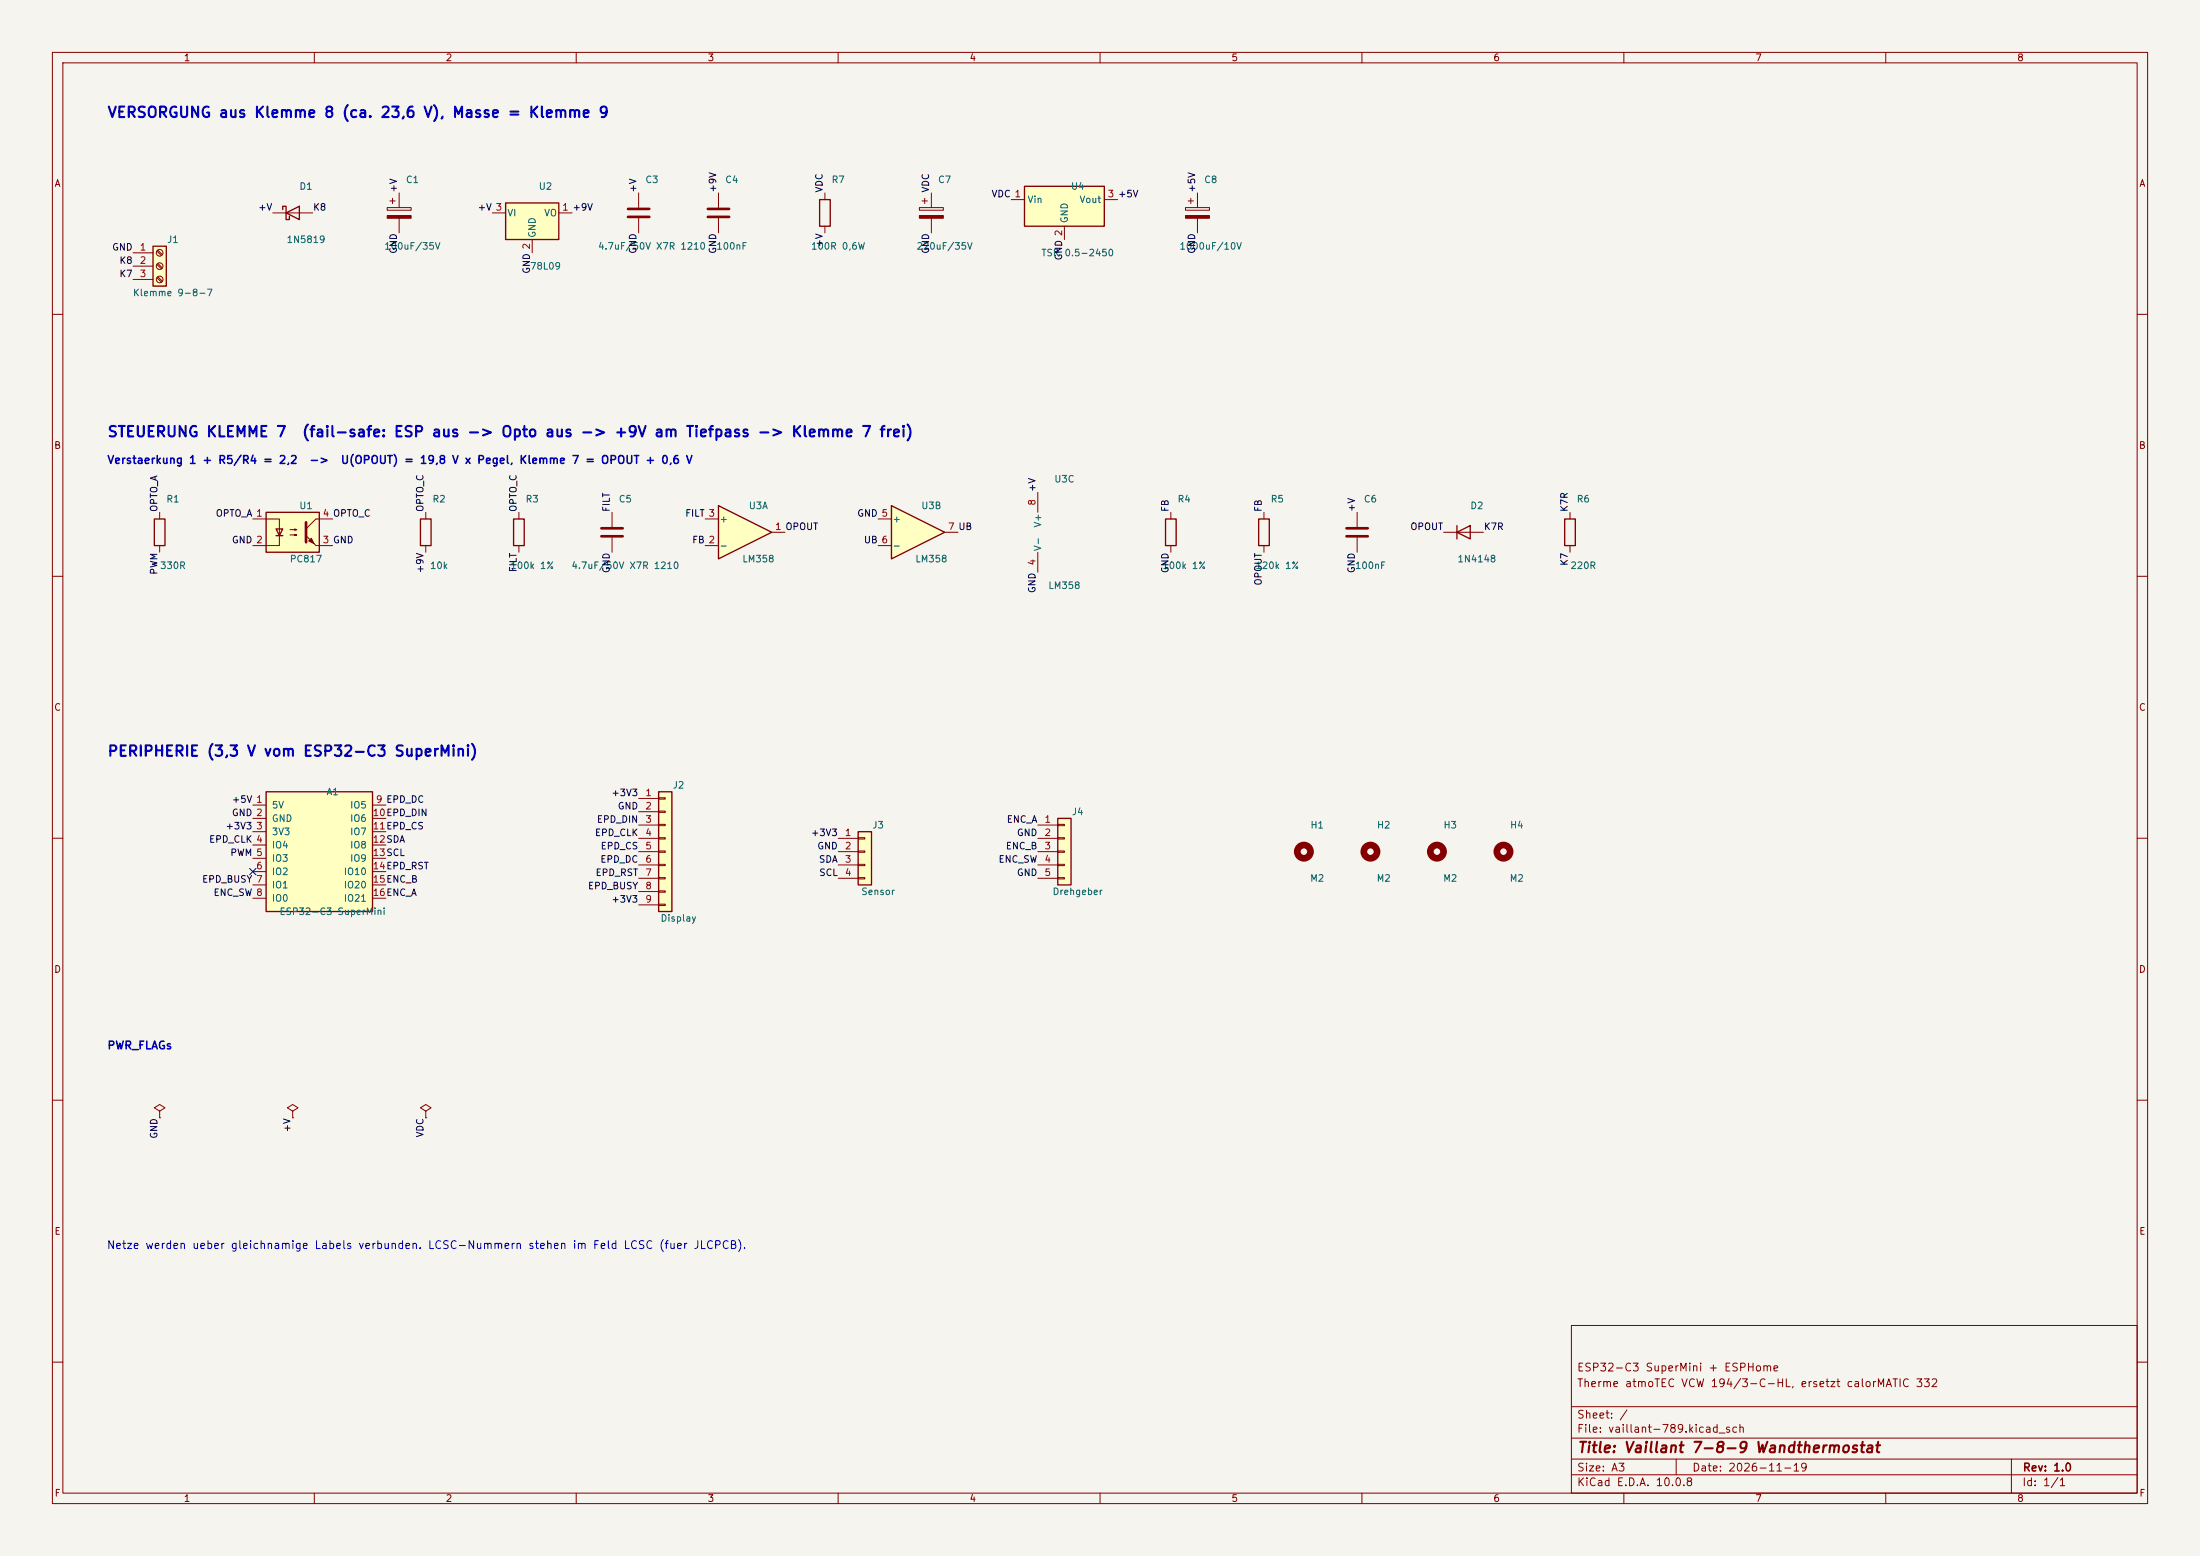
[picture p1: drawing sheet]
<svg xmlns="http://www.w3.org/2000/svg" width="420mm" height="297mm" viewBox="0 0 420 297" stroke-linecap="round" stroke-linejoin="round" font-family="sans-serif">
<path d="M0 0h420v297h-420z" fill="#f5f4ef" stroke="#f5f4ef" stroke-width=".19"/>
<g fill="none" stroke="#840000" stroke-width=".19">
<path d="M10 10h400v277h-400zM12 12h396v273h-396zM60 10v2M110 10v2M160 10v2M210 10v2M260 10v2M310 10v2M360 10v2M10 60h2M408 60h2M10 110h2"/>
<path d="M408 110h2M10 160h2M408 160h2M10 210h2M408 210h2M300 253h108v32h-108zM10 260h2M300 278.5h108M300 274.5h108M300 268.5h108M320 278.5v3M384 278.5v6.5"/>
<path d="M408 260h2M60 285v2M110 285v2M160 285v2M210 285v2M260 285v2M300 281.5h108M310 285v2M360 285v2"/>
</g>
<path d="M137.2 96.5l10.1 5.1-10.1 5.1z" fill="#ffffc2"/>
<path d="M156.5 38.1h2v5.1h-2zM137.2 96.5l10.1 5.1-10.1 5.1zM278.1 101.6l2.6-1.3v2.6zM278.1 100.3v2.6" fill="none" stroke="#840000" stroke-width=".25"/>
<path d="M157.5 36.8v1.3M157.5 43.2v1.3M134.6 99.1h2.6M198.1 94v3.8M134.6 104.1h2.6M147.3 101.6h2.6M198.1 105.4v3.8M275.6 101.6h7.6" fill="none" stroke="#840000" stroke-width=".19"/>
<path d="M170.2 96.5l10.1 5.1-10.1 5.1z" fill="#ffffc2"/>
<path d="M170.2 96.5l10.1 5.1-10.1 5.1z" fill="none" stroke="#840000" stroke-width=".25"/>
<path d="M167.6 99.1h2.6M167.6 104.1h2.6M180.3 101.6h2.6" fill="none" stroke="#840000" stroke-width=".19"/>
<path d="M29.2 47h2.5v7.6h-2.5z" fill="#ffffc2"/>
<path d="M29.2 47h2.5v7.6h-2.5zM222.5 99.1h2v5h-2z" fill="none" stroke="#840000" stroke-width=".25"/>
<g fill="none" stroke="#840000" stroke-width=".19">
<path d="M121.9 36.8v2.8M175.5 39.6h4.6v.5h-4.6zM176 38.4h1M176.5 37.8v1.1M177.8 36.8v2.8M25.4 48.3h3.8M25.4 50.8h3.8M25.4 53.3h3.8M29.9 47.9l.9 .9M29.9 50.5l.9 .8M29.9 53l.9 .8M30.1 47.8l.9 .8"/>
<path d="M30.1 50.3l.9 .8M30.1 52.8l.9 .9M121.9 41.7v2.8M177.8 41.7v2.8M223.5 97.8v1.3M223.5 104.1v1.3"/>
<circle cx="30.5" cy="50.8" r=".63"/>
<circle cx="30.5" cy="53.3" r=".63"/>
<circle cx="30.5" cy="48.3" r=".63"/>
</g>
<path d="M119.9 39.9h4.1M119.9 41.4h4.1" fill="none" stroke="#840000" stroke-width=".51"/>
<path d="M175.5 41.1h4.6v.6h-4.6z" fill="#840000" stroke="#840000" stroke-width=".19"/>
<path d="M96.5 38.7h10.2v7h-10.2z" fill="#ffffc2"/>
<path d="M96.5 38.7h10.2v7h-10.2zM54 40v-.6h.6v2.5h.6v-.6M54.6 40.6l2.5-1.2v2.5z" fill="none" stroke="#840000" stroke-width=".25"/>
<path d="M226.3 39.6h4.6v.5h-4.6zM226.8 38.4h1M227.3 37.8v1.1M228.6 36.8v2.8M52.1 40.6h7.6M94 40.6h2.5M101.6 45.7v2.6M106.7 40.6h2.5M228.6 41.7v2.8" fill="none" stroke="#840000" stroke-width=".19"/>
<path d="M226.3 41.1h4.6v.6h-4.6z" fill="#840000" stroke="#840000" stroke-width=".19"/>
<path d="M195.6 35.6h15.2v7.6h-15.2z" fill="#ffffc2"/>
<path d="M195.6 35.6h15.2v7.6h-15.2zM29.5 99.1h2v5h-2zM80.3 99.1h2v5h-2zM98 99.1h2.1v5h-2.1z" fill="none" stroke="#840000" stroke-width=".25"/>
<g fill="none" stroke="#840000" stroke-width=".19">
<path d="M73.9 39.6h4.6v.5h-4.6zM74.4 38.4h1M74.9 37.8v1.1M76.2 36.8v2.8M137.2 36.8v2.8M193 38.1h2.6M210.8 38.1h2.6M76.2 41.7v2.8M137.2 41.7v2.8M203.2 43.2v2.5M30.5 97.8v1.3M81.3 97.8v1.3"/>
<path d="M99.1 97.8v1.3M30.5 104.1v1.3M81.3 104.1v1.3M99.1 104.1v1.3"/>
</g>
<path d="M73.9 41.1h4.6v.6h-4.6z" fill="#840000" stroke="#840000" stroke-width=".19"/>
<path d="M135.1 39.9h4.1M135.1 41.4h4.1" fill="none" stroke="#840000" stroke-width=".51"/>
<circle cx="248.9" cy="162.6" r="1.27" fill="none" stroke="#840000" stroke-width="1.3"/>
<path d="M50.8 97.8h10.2v7.6h-10.2z" fill="#ffffc2"/>
<path d="M50.8 97.8h10.2v7.6h-10.2zM298.7 99.1h2v5h-2zM52.7 101h1.3l-.7 1.2zM52.7 102.2h1.3" fill="none" stroke="#840000" stroke-width=".25"/>
<path d="M48.3 99.1h5v5h-5M63.5 99.1h-3.2l-1.9 1.9M116.8 97.8v2.8M299.7 97.8v1.3M55.4 101.1h1.2l-.3 .1v-.2l.3 .1M55.4 102.1h1.2l-.3 .1v-.2l.3 .1M60.3 104.1h3.2M116.8 102.6v2.8M299.7 104.1v1.3" fill="none" stroke="#840000" stroke-width=".19"/>
<path d="M58.4 99.7v3.8M114.8 100.8h4.1M114.8 102.4h4.1" fill="none" stroke="#840000" stroke-width=".51"/>
<g fill="#840000" stroke="#840000" stroke-width=".19">
<path d="M58.9 103.3l.5-.6 .5 1.1z"/>
<path d="M58.4 102.2l1.9 1.9z"/>
</g>
<path d="M201.9 156.2h2.6v12.7h-2.6z" fill="#ffffc2"/>
<path d="M240.3 99.1h2v5h-2zM201.9 156.2h2.6v12.7h-2.6z" fill="none" stroke="#840000" stroke-width=".25"/>
<g fill="none" stroke="#840000" stroke-width=".19">
<path d="M241.3 97.8v1.3M259.1 97.8v2.8M241.3 104.1v1.3M259.1 102.6v2.8M198.1 157.5h3.8M201.9 157.4h1.3v.2h-1.3zM201.9 159.9h1.3v.2h-1.3zM198.1 160h3.8M198.1 162.6h3.8M198.1 165.1h3.8M198.1 167.6h3.8M201.9 162.4h1.3v.3h-1.3z"/>
<path d="M201.9 165h1.3v.2h-1.3zM201.9 167.5h1.3v.3h-1.3z"/>
</g>
<g fill="none" stroke="#840000" stroke-width="1.3">
<circle cx="261.6" cy="162.6" r="1.27"/>
<circle cx="274.3" cy="162.6" r="1.27"/>
<circle cx="287" cy="162.6" r="1.27"/>
</g>
<path d="M257 100.8h4.1M257 102.4h4.1" fill="none" stroke="#840000" stroke-width=".51"/>
<path d="M125.7 151.1h2.6v22.9h-2.6z" fill="#ffffc2"/>
<path d="M125.7 151.1h2.6v22.9h-2.6z" fill="none" stroke="#840000" stroke-width=".25"/>
<g fill="none" stroke="#840000" stroke-width=".19">
<path d="M121.9 152.4h3.8M121.9 154.9h3.8M121.9 157.5h3.8M125.7 152.3h1.3v.2h-1.3zM125.7 154.8h1.3v.3h-1.3zM125.7 157.4h1.3v.2h-1.3zM125.7 159.9h1.3v.2h-1.3zM121.9 160h3.8M121.9 162.6h3.8M121.9 165.1h3.8M121.9 167.6h3.8M121.9 170.2h3.8"/>
<path d="M121.9 172.7h3.8M125.7 162.4h1.3v.3h-1.3zM125.7 165h1.3v.2h-1.3zM125.7 167.5h1.3v.3h-1.3zM125.7 170.1h1.3v.2h-1.3zM125.7 172.6h1.3v.2h-1.3z"/>
</g>
<path d="M50.8 151.1h20.3v22.9h-20.3z" fill="#ffffc2"/>
<path d="M50.8 151.1h20.3v22.9h-20.3z" fill="none" stroke="#840000" stroke-width=".25"/>
<g fill="none" stroke="#840000" stroke-width=".19">
<path d="M48.3 153.7h2.5M48.3 156.2h2.5M48.3 158.8h2.5M71.1 153.7h2.6M71.1 156.2h2.6M71.1 158.8h2.6M48.3 161.3h2.5M48.3 163.8h2.5M48.3 166.4h2.5M48.3 168.9h2.5M48.3 171.5h2.5M71.1 161.3h2.6"/>
<path d="M71.1 163.8h2.6M71.1 166.4h2.6M71.1 168.9h2.6M71.1 171.5h2.6M30.5 212.1l1-.6-1-.7-1 .7 1 .6v1.3M30.5 213.4h.1M55.9 212.1l1-.6-1-.7-1 .7 1 .6v1.3M55.9 213.4h.1M81.3 212.1l1-.6-1-.7-1 .7 1 .6v1.3M81.3 213.4h.1"/>
</g>
<path d="M163.8 158.8h2.6v10.1h-2.6z" fill="#ffffc2"/>
<path d="M163.8 158.8h2.6v10.1h-2.6z" fill="none" stroke="#840000" stroke-width=".25"/>
<path d="M163.8 159.9h1.3v.2h-1.3zM160 160h3.8M160 162.6h3.8M160 165.1h3.8M160 167.6h3.8M163.8 162.4h1.3v.3h-1.3zM163.8 165h1.3v.2h-1.3zM163.8 167.5h1.3v.3h-1.3z" fill="none" stroke="#840000" stroke-width=".19"/>
<path d="M47.7 165.8l1.2 1.2M48.9 165.8l-1.2 1.2" fill="none" stroke="#000084" stroke-width=".19"/>
<g font-size="2" fill="#0000c2">
<text x="20.4" y="22.9">VERSORGUNG aus Klemme 8 (ca. 23,6 V), Masse = Klemme 9</text>
<text x="20.4" y="83.9">STEUERUNG KLEMME 7</text>
<text x="57.5" y="83.9">(fail-safe: ESP aus -&gt; Opto aus -&gt; +9V am Tiefpass -&gt; Klemme 7 frei)</text>
<text x="20.4" y="144.9">PERIPHERIE (3,3 V vom ESP32-C3 SuperMini)</text>
</g>
<text font-size="2" fill="#840000" x="301" y="277.8">Title: Vaillant 7-8-9 Wandthermostat</text>
<g font-size="1.5" fill="#0000c2">
<text x="20.4" y="88.9">Verstaerkung 1 + R5/R4 = 2,2</text>
<text x="58.9" y="88.9">-&gt;</text>
<text x="64.9" y="88.9">U(OPOUT) = 19,8 V x Pegel, Klemme 7 = OPOUT + 0,6 V</text>
<text x="20.4" y="200.7">PWR_FLAGs</text>
<text x="20.3" y="238.8">Netze werden ueber gleichnamige Labels verbunden. LCSC-Nummern stehen im Feld LCSC (fuer JLCPCB).</text>
</g>
<g font-size="1.5" fill="#840000">
<text x="300.9" y="262.1">ESP32-C3 SuperMini + ESPHome</text>
<text x="300.9" y="265.1">Therme atmoTEC VCW 194/3-C-HL, ersetzt calorMATIC 332</text>
<text x="300.9" y="273.8">File: vaillant-789.kicad_sch</text>
<text x="300.9" y="271.1">Sheet: /</text>
<text x="300.9" y="281.2">Size: A3</text>
<text x="322.9" y="281.2">Date: 2026-11-19</text>
<text x="386" y="281.2">Rev: 1.0</text>
<text x="300.9" y="284">KiCad E.D.A. 10.0.8</text>
<text x="385.9" y="284">Id: 1/1</text>
</g>
<g font-size="1.3" fill="#840000">
<text x="35" y="12">1</text>
<text x="85" y="12">2</text>
<text x="135" y="12">3</text>
<text x="185" y="12">4</text>
<text x="235" y="12">5</text>
<text x="285" y="12">6</text>
<text x="335" y="12">7</text>
<text x="385" y="12">8</text>
<text x="10.3" y="36">A</text>
<text x="408.3" y="36">A</text>
<text x="10.2" y="86">B</text>
<text x="408.2" y="86">B</text>
<text x="10.2" y="136">C</text>
<text x="408.2" y="136">C</text>
<text x="10.2" y="186">D</text>
<text x="408.2" y="186">D</text>
<text x="10.3" y="236">E</text>
<text x="408.3" y="236">E</text>
<text x="10.3" y="286">F</text>
<text x="35" y="287">1</text>
<text x="85" y="287">2</text>
<text x="135" y="287">3</text>
<text x="185" y="287">4</text>
<text x="235" y="287">5</text>
<text x="285" y="287">6</text>
<text x="335" y="287">7</text>
<text x="385" y="287">8</text>
<text x="408.3" y="286">F</text>
</g>
<g font-size="1.3" fill="#006464">
<text x="77.4" y="35.3">C1</text>
<text x="123.1" y="35.3">C3</text>
<text x="138.3" y="35.3">C4</text>
<text x="158.7" y="35.3">R7</text>
<text x="179" y="35.3">C7</text>
<text x="229.8" y="35.3">C8</text>
<text x="57.1" y="36.5">D1</text>
<text x="96.7" y="41.6">VI</text>
<text x="102.7" y="36.5">U2</text>
<text x="103.8" y="41.6">VO</text>
<text x="196.1" y="39.1">Vin</text>
<text x="204.3" y="36.5">U4</text>
<text x="206" y="39.1">Vout</text>
<text x="31.8" y="46.7">J1</text>
<text x="54.6" y="46.7">1N5819</text>
<text x="73.3" y="48">100uF/35V</text>
<text x="102.6" y="45.5" transform="rotate(-90 102.6 45.5)">GND</text>
<text x="114.1" y="48">4.7uF/50V X7R 1210</text>
<text x="136.6" y="48">100nF</text>
<text x="154.7" y="48">100R 0,6W</text>
<text x="174.9" y="48">220uF/35V</text>
<text x="204.2" y="42.7" transform="rotate(-90 204.2 42.7)">GND</text>
<text x="225.1" y="48">1000uF/10V</text>
<text x="101.1" y="51.8">78L09</text>
<text x="198.7" y="49.2">TSR 0.5-2450</text>
<text x="25.3" y="56.8">Klemme 9-8-7</text>
<text x="201.2" y="92.4">U3C</text>
<text x="31.7" y="96.2">R1</text>
<text x="57" y="97.5">U1</text>
<text x="82.5" y="96.2">R2</text>
<text x="100.2" y="96.2">R3</text>
<text x="118" y="96.2">C5</text>
<text x="137.3" y="100">+</text>
<text x="142.8" y="97.5">U3A</text>
<text x="170.3" y="100">+</text>
<text x="175.8" y="97.5">U3B</text>
<text x="199.1" y="100.8" transform="rotate(-90 199.1 100.8)">V+</text>
<text x="224.7" y="96.2">R4</text>
<text x="242.5" y="96.2">R5</text>
<text x="260.3" y="96.2">C6</text>
<text x="280.6" y="97.5">D2</text>
<text x="300.9" y="96.2">R6</text>
<text x="55.2" y="107.6">PC817</text>
<text x="137.3" y="105.1">-</text>
<text x="141.6" y="107.6">LM358</text>
<text x="170.3" y="105.1">-</text>
<text x="174.6" y="107.6">LM358</text>
<text x="199.1" y="105.3" transform="rotate(-90 199.1 105.3)">V-</text>
<text x="278.1" y="107.6">1N4148</text>
<text x="30.4" y="108.9">330R</text>
<text x="82" y="108.9">10k</text>
<text x="97.3" y="108.9">100k 1%</text>
<text x="109" y="108.9">4.7uF/50V X7R 1210</text>
<text x="200" y="112.7">LM358</text>
<text x="221.8" y="108.9">100k 1%</text>
<text x="239.6" y="108.9">120k 1%</text>
<text x="258.6" y="108.9">100nF</text>
<text x="299.7" y="108.9">220R</text>
<text x="51.8" y="154.6">5V</text>
<text x="62.2" y="152.1">A1</text>
<text x="66.7" y="154.6">IO5</text>
<text x="128.3" y="150.8">J2</text>
<text x="204.5" y="155.9">J4</text>
<text x="51.8" y="157.2">GND</text>
<text x="51.8" y="159.7">3V3</text>
<text x="66.7" y="157.2">IO6</text>
<text x="66.7" y="159.7">IO7</text>
<text x="166.4" y="158.4">J3</text>
<text x="250.1" y="158.4">H1</text>
<text x="262.8" y="158.4">H2</text>
<text x="275.5" y="158.4">H3</text>
<text x="288.2" y="158.4">H4</text>
<text x="51.8" y="162.3">IO4</text>
<text x="51.8" y="164.8">IO3</text>
<text x="51.8" y="167.3">IO2</text>
<text x="65.5" y="167.3">IO10</text>
<text x="66.7" y="162.3">IO8</text>
<text x="66.7" y="164.8">IO9</text>
<text x="51.8" y="169.9">IO1</text>
<text x="51.8" y="172.4">IO0</text>
<text x="65.5" y="169.9">IO20</text>
<text x="65.5" y="172.4">IO21</text>
<text x="164.3" y="171.1">Sensor</text>
<text x="200.8" y="171.1">Drehgeber</text>
<text x="250" y="168.6">M2</text>
<text x="262.7" y="168.6">M2</text>
<text x="275.4" y="168.6">M2</text>
<text x="288.1" y="168.6">M2</text>
<text x="53.2" y="175">ESP32-C3 SuperMini</text>
<text x="126" y="176.2">Display</text>
</g>
<g font-size="1.3" fill="#0f0f0f">
<text x="49.2" y="40.5">+V</text>
<text x="59.7" y="40.5">K8</text>
<text x="76.1" y="36.9" transform="rotate(-90 76.1 36.9)">+V</text>
<text x="91.1" y="40.5">+V 3</text>
<text x="121.8" y="36.9" transform="rotate(-90 121.8 36.9)">+V</text>
<text x="137" y="36.9" transform="rotate(-90 137 36.9)">+9V</text>
<text x="157.4" y="36.9" transform="rotate(-90 157.4 36.9)">VDC</text>
<text x="177.7" y="36.9" transform="rotate(-90 177.7 36.9)">VDC</text>
<text x="189.2" y="38">VDC 1</text>
<text x="228.5" y="36.9" transform="rotate(-90 228.5 36.9)">+5V</text>
<text x="157.4" y="47.3" transform="rotate(-90 157.4 47.3)">+V</text>
<text x="21.3" y="48.1">GND</text>
<text x="22.7" y="50.7">K8</text>
<text x="22.7" y="53.2">K7</text>
<text x="76.1" y="48.5" transform="rotate(-90 76.1 48.5)">GND</text>
<text x="101.5" y="52.4" transform="rotate(-90 101.5 52.4)">GND 2</text>
<text x="121.8" y="48.5" transform="rotate(-90 121.8 48.5)">GND</text>
<text x="137" y="48.5" transform="rotate(-90 137 48.5)">GND</text>
<text x="177.7" y="48.5" transform="rotate(-90 177.7 48.5)">GND</text>
<text x="203.1" y="49.8" transform="rotate(-90 203.1 49.8)">GND 2</text>
<text x="228.5" y="48.5" transform="rotate(-90 228.5 48.5)">GND</text>
<text x="198" y="94" transform="rotate(-90 198 94)">+V</text>
<text x="30.4" y="97.8" transform="rotate(-90 30.4 97.8)">OPTO_A</text>
<text x="41.1" y="98.9">OPTO_A 1</text>
<text x="81.2" y="97.8" transform="rotate(-90 81.2 97.8)">OPTO_C</text>
<text x="98.9" y="97.8" transform="rotate(-90 98.9 97.8)">OPTO_C</text>
<text x="116.7" y="97.8" transform="rotate(-90 116.7 97.8)">FILT</text>
<text x="130.7" y="98.9">FILT 3</text>
<text x="163.5" y="98.9">GND 5</text>
<text x="223.4" y="97.8" transform="rotate(-90 223.4 97.8)">FB</text>
<text x="241.2" y="97.8" transform="rotate(-90 241.2 97.8)">FB</text>
<text x="259" y="97.8" transform="rotate(-90 259 97.8)">+V</text>
<text x="269.1" y="101.5">OPOUT</text>
<text x="283.2" y="101.5">K7R</text>
<text x="299.6" y="97.8" transform="rotate(-90 299.6 97.8)">K7R</text>
<text x="44.2" y="104">GND 2</text>
<text x="132" y="104">FB 2</text>
<text x="164.8" y="104">UB 6</text>
<text x="30.4" y="109.8" transform="rotate(-90 30.4 109.8)">PWM</text>
<text x="81.2" y="109.5" transform="rotate(-90 81.2 109.5)">+9V</text>
<text x="98.9" y="109.3" transform="rotate(-90 98.9 109.3)">FILT</text>
<text x="116.7" y="109.5" transform="rotate(-90 116.7 109.5)">GND</text>
<text x="198" y="113.3" transform="rotate(-90 198 113.3)">GND</text>
<text x="223.4" y="109.5" transform="rotate(-90 223.4 109.5)">GND</text>
<text x="241.2" y="111.9" transform="rotate(-90 241.2 111.9)">OPOUT</text>
<text x="259" y="109.5" transform="rotate(-90 259 109.5)">GND</text>
<text x="299.6" y="108.1" transform="rotate(-90 299.6 108.1)">K7</text>
<text x="44.2" y="153.5">+5V 1</text>
<text x="116.6" y="152.3">+3V3</text>
<text x="117.8" y="154.8">GND</text>
<text x="39.8" y="161.2">EPD_CLK 4</text>
<text x="43" y="158.6">+3V3</text>
<text x="44.2" y="156.1">GND 2</text>
<text x="113.5" y="159.9">EPD_CLK</text>
<text x="113.8" y="157.4">EPD_DIN</text>
<text x="154.7" y="159.9">+3V3</text>
<text x="192.1" y="157.4">ENC_A</text>
<text x="194" y="159.9">GND</text>
<text x="43.9" y="163.7">PWM 5</text>
<text x="113.6" y="167.5">EPD_RST</text>
<text x="114.5" y="165">EPD_DC</text>
<text x="114.6" y="162.4">EPD_CS</text>
<text x="155.9" y="162.4">GND</text>
<text x="156.2" y="165">SDA</text>
<text x="156.3" y="167.5">SCL</text>
<text x="190.5" y="165">ENC_SW</text>
<text x="191.9" y="162.4">ENC_B</text>
<text x="194" y="167.5">GND</text>
<text x="38.5" y="168.8">EPD_BUSY 7</text>
<text x="40.7" y="171.3">ENC_SW 8</text>
<text x="112.1" y="170.1">EPD_BUSY</text>
<text x="116.6" y="172.6">+3V3</text>
<text x="30.4" y="217.5" transform="rotate(-90 30.4 217.5)">GND</text>
<text x="55.8" y="216.2" transform="rotate(-90 55.8 216.2)">+V</text>
<text x="81.2" y="217.2" transform="rotate(-90 81.2 217.2)">VDC</text>
</g>
<g font-size="1.3" fill="#a90000">
<text x="107.2" y="40.5">1 +9V</text>
<text x="211.4" y="38">3 +5V</text>
<text x="26.6" y="48.1">1</text>
<text x="26.6" y="50.7">2</text>
<text x="26.6" y="53.2">3</text>
<text x="61.5" y="98.9">4 OPTO_C</text>
<text x="147.9" y="101.5">1 OPOUT</text>
<text x="180.9" y="101.5">7 UB</text>
<text x="198" y="96.6" transform="rotate(-90 198 96.6)">8</text>
<text x="61.5" y="104">3 GND</text>
<text x="198" y="108" transform="rotate(-90 198 108)">4</text>
<text x="71.7" y="153.5">9 EPD_DC</text>
<text x="123.1" y="152.3">1</text>
<text x="123.1" y="154.8">2</text>
<text x="48.8" y="158.6">3</text>
<text x="71.1" y="156.1">10EPD_DIN</text>
<text x="71.1" y="158.6">11EPD_CS</text>
<text x="71.1" y="161.2">12SDA</text>
<text x="123.1" y="157.3">3</text>
<text x="123.1" y="159.9">4</text>
<text x="161.2" y="159.9">1</text>
<text x="199.3" y="157.3">1</text>
<text x="199.3" y="159.9">2</text>
<text x="48.8" y="166.2">6</text>
<text x="71.1" y="163.7">13SCL</text>
<text x="71.1" y="166.2">14EPD_RST</text>
<text x="123.1" y="162.4">5</text>
<text x="123.1" y="165">6</text>
<text x="123.1" y="167.5">7</text>
<text x="161.2" y="162.4">2</text>
<text x="161.2" y="165">3</text>
<text x="161.2" y="167.5">4</text>
<text x="199.3" y="162.4">3</text>
<text x="199.3" y="165">4</text>
<text x="199.3" y="167.5">5</text>
<text x="71.1" y="168.8">15ENC_B</text>
<text x="71.1" y="171.3">16ENC_A</text>
<text x="123.1" y="170">8</text>
<text x="123.1" y="172.6">9</text>
</g>
</svg>
